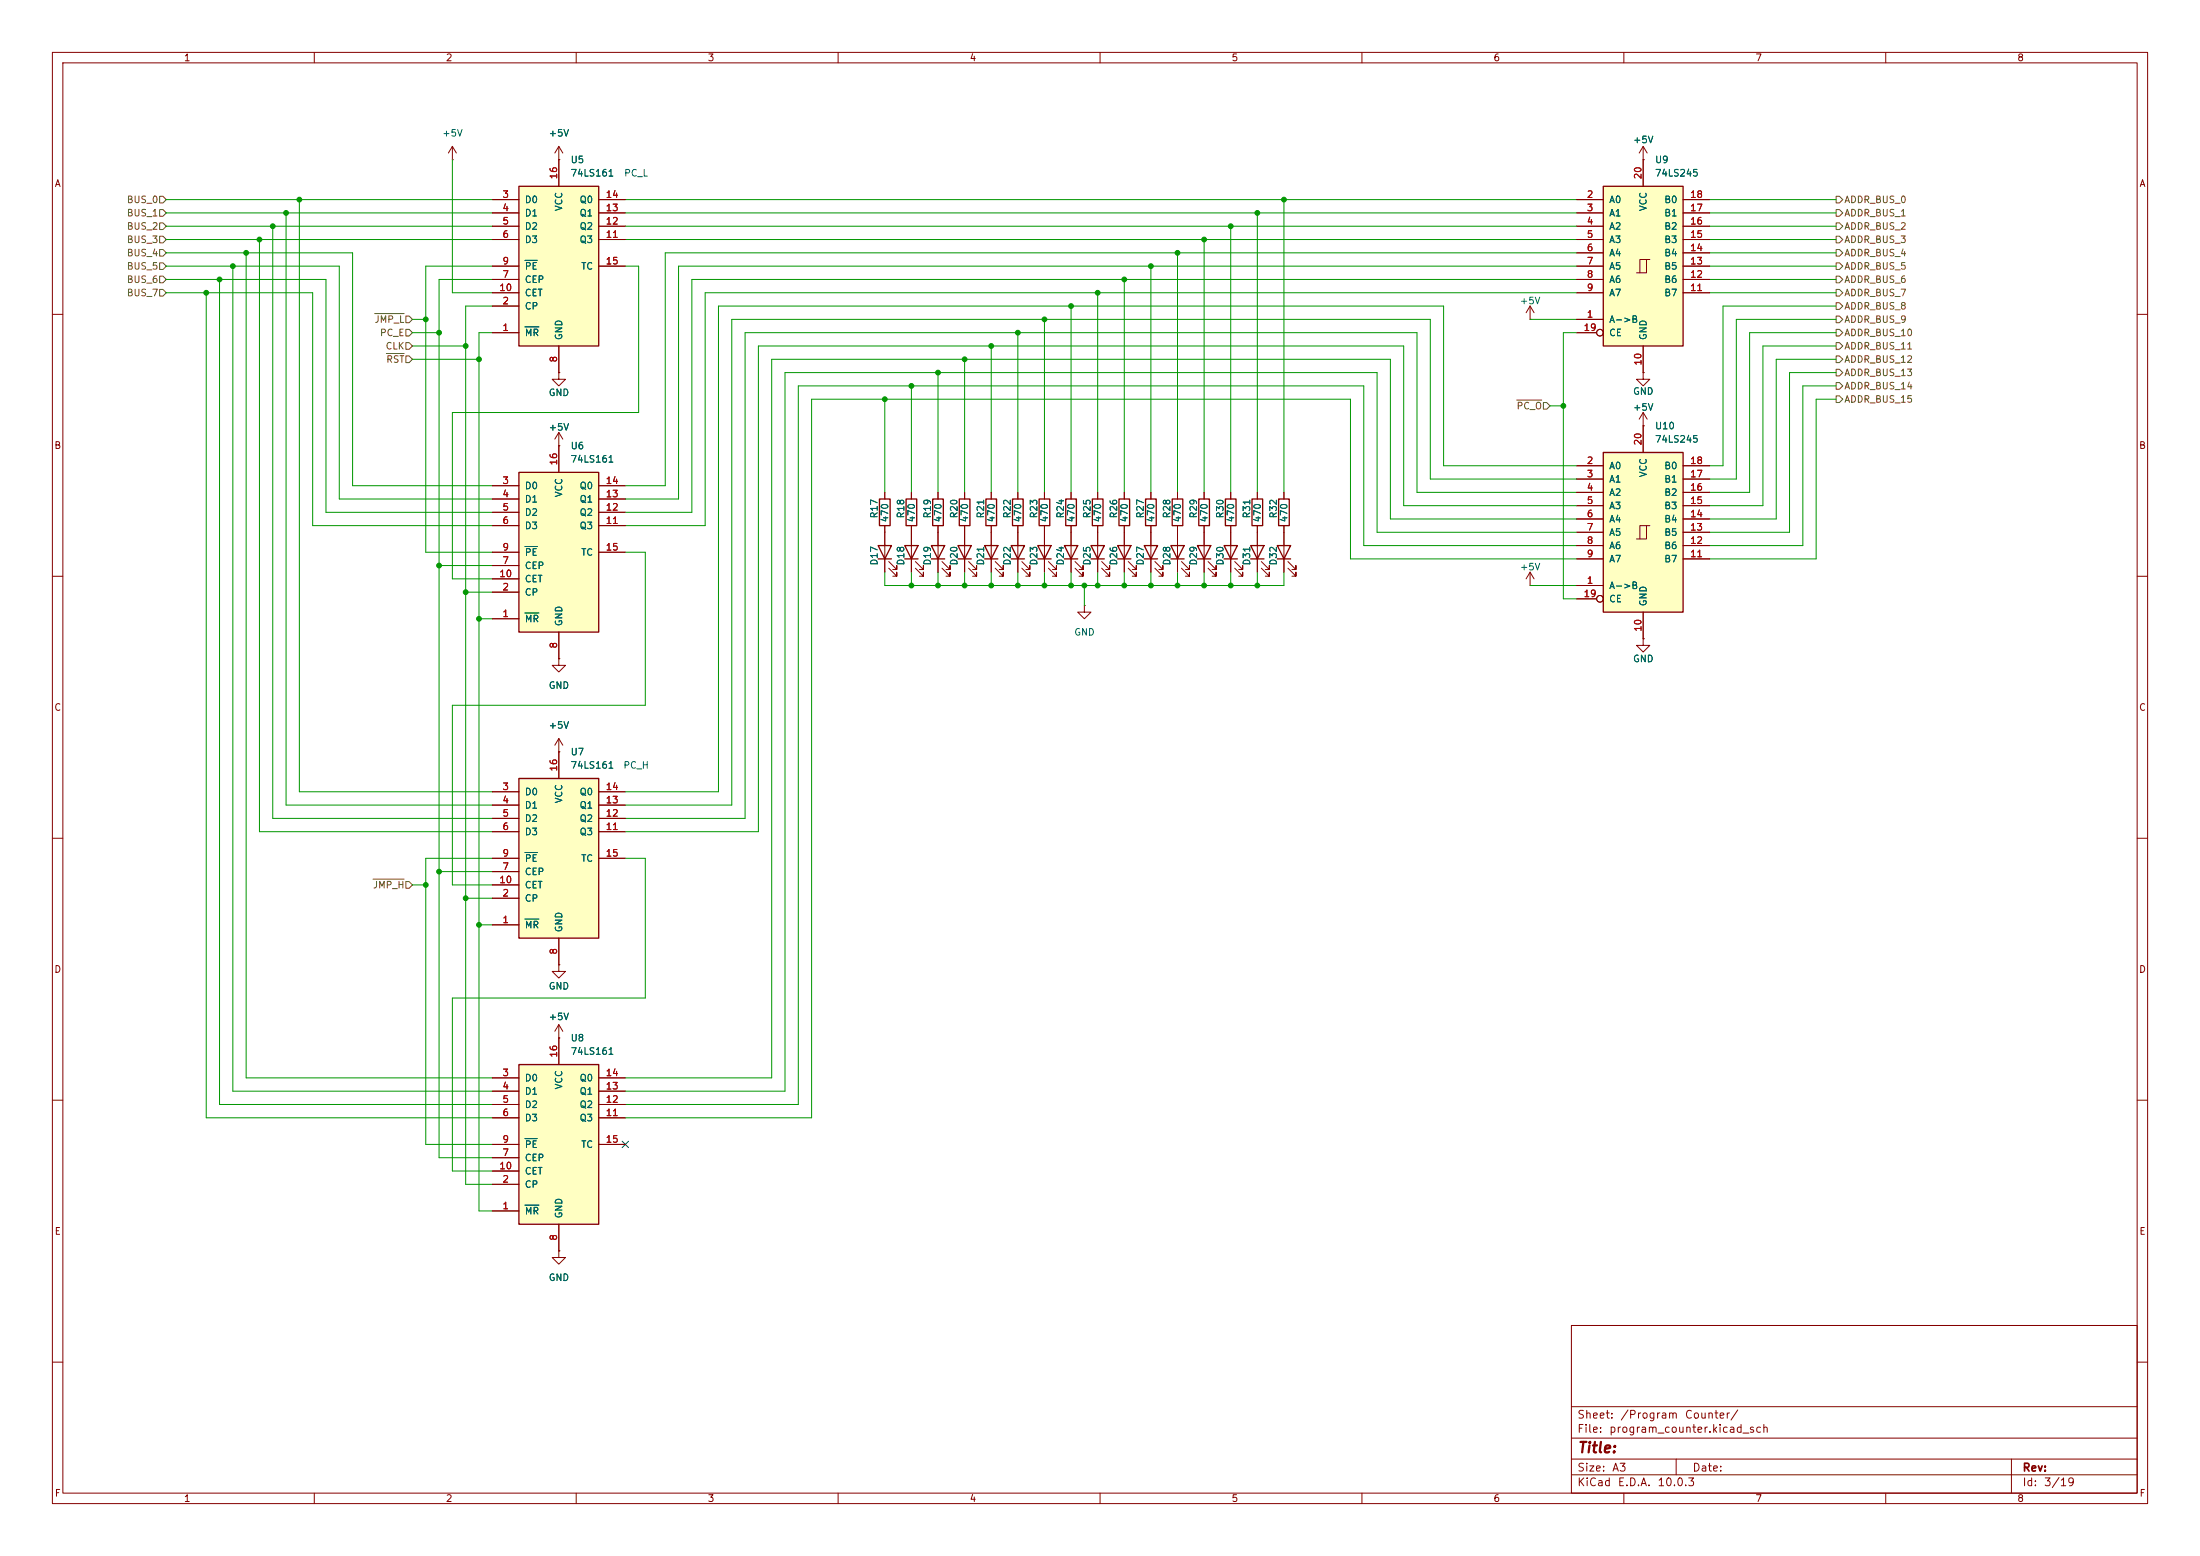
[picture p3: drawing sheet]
<svg xmlns="http://www.w3.org/2000/svg" width="420mm" height="297mm" viewBox="0 0 420 297" stroke-linecap="round" stroke-linejoin="round" font-family="sans-serif">
<g fill="none" stroke="#840000" stroke-width=".19">
<path d="M10 10h400v277h-400zM12 12h396v273h-396zM60 10v2M110 10v2M160 10v2M210 10v2M260 10v2M310 10v2M360 10v2M10 60h2M408 60h2M219.7 94v1.3"/>
<path d="M10 110h2M189.2 101.6v7.6M190 108.5l1.5 1.5v-.8v.8h-.7M190 107.2l1.5 1.5v-.7v.7h-.7M194.3 101.6v7.6M195.1 108.5l1.5 1.5v-.8v.8h-.8M195.1 107.2l1.5 1.5v-.7v.7h-.8M199.4 101.6v7.6M200.2 108.5l1.5 1.5v-.8v.8h-.8M200.2 107.2l1.5 1.5v-.7v.7h-.8M219.7 100.3v1.3M408 110h2"/>
<path d="M10 160h2M408 160h2M10 210h2M408 210h2M300 253h108v32h-108zM10 260h2M300 278.5h108M300 274.5h108M300 268.5h108M320 278.5v3M384 278.5v6.5M408 260h2"/>
<path d="M60 285v2M110 285v2M160 285v2M210 285v2M260 285v2M300 281.5h108M310 285v2M360 285v2"/>
</g>
<path d="M218.7 95.3h2v5h-2zM188 104.1h2.5l-1.3 2.6zM188 106.7h2.5M193 104.1h2.6l-1.3 2.6zM193 106.7h2.6M198.1 104.1h2.6l-1.3 2.6zM198.1 106.7h2.6" fill="none" stroke="#840000" stroke-width=".25"/>
<path d="M306.1 35.6h15.2v30.4h-15.2z" fill="#ffffc2"/>
<g fill="none" stroke="#840000" stroke-width=".19">
<path d="M86.4 30.5h.1M86.4 27.9l-.8 1.3M86.4 27.9l.7 1.3M86.4 27.9v2.6M106.7 30.5h.1M106.7 27.9l-.8 1.3M106.7 27.9l.7 1.3M106.7 27.9v2.6M301 38.1h5.1M313.7 30.5v5.1M321.3 38.1h5.1M292.1 58.4l-.8 1.3"/>
<path d="M292.1 58.4l.8 1.3M292.1 58.4v2.6M301 40.6h5.1M301 43.2h5.1M301 45.7h5.1M301 48.3h5.1M301 50.8h5.1M301 53.3h5.1M301 55.9h5.1M314.3 49.5h-1.2v2.6M315 49.5h-.7v2.6h-1.9M321.3 40.6h5.1"/>
<path d="M321.3 43.2h5.1M321.3 45.7h5.1M321.3 48.3h5.1M321.3 50.8h5.1M321.3 53.3h5.1M321.3 55.9h5.1M106.7 71.1v1.3h1.2l-1.2 1.3-1.3-1.3h1.3M106.7 71.1h.1M292.1 61h.1M301 61h5.1M301 63.5h3.8M313.7 66v5.1"/>
<path d="M234.9 94v1.3M240 94v1.3M245.1 94v1.3M207 115.6v1.2h1.3l-1.3 1.3-1.3-1.3h1.3M207 115.6h.1M234.9 100.3v8.9M235.7 108.5l1.5 1.5v-.8v.8h-.7M235.7 107.2l1.5 1.5v-.7v.7h-.7M240 100.3v8.9M240.8 108.5l1.5 1.5v-.8v.8h-.7M240.8 107.2l1.5 1.5v-.7v.7h-.7M245.1 100.3v8.9"/>
<path d="M245.9 108.5l1.5 1.5v-.8v.8h-.8M245.9 107.2l1.5 1.5v-.7v.7h-.8"/>
<circle cx="305.4" cy="63.5" r=".63"/>
</g>
<path d="M306.1 35.6h15.2v30.4h-15.2zM233.9 95.3h2.1v5h-2.1zM239 95.3h2v5h-2zM244.1 95.3h2v5h-2zM233.7 104.1h2.5l-1.3 2.6zM233.7 106.7h2.5M238.8 104.1h2.5l-1.3 2.6zM238.8 106.7h2.5M243.8 104.1h2.6l-1.3 2.6zM243.8 106.7h2.6" fill="none" stroke="#840000" stroke-width=".25"/>
<path d="M99.1 35.6h15.2v30.4h-15.2z" fill="#ffffc2"/>
<path d="M99.1 35.6h15.2v30.4h-15.2zM167.9 95.3h2v5h-2z" fill="none" stroke="#840000" stroke-width=".25"/>
<g fill="none" stroke="#840000" stroke-width=".19">
<path d="M94 38.1h5.1M106.7 30.5v5.1M114.3 38.1h5.1M94 58.4h5.1M94 40.6h5.1M94 43.2h5.1M94 45.7h5.1M94 53.3h5.1M94 50.8h5.1M94 55.9h5.1M114.3 40.6h5.1M114.3 43.2h5.1"/>
<path d="M114.3 45.7h5.1M114.3 50.8h5.1M94 63.5h5.1M106.7 66v5.1M106.7 85.1h.1M106.7 82.6v2.5M106.7 82.6l-.8 1.2M106.7 82.6l.7 1.2M168.9 94v1.3M168.9 100.3v1.3M292.1 111.8h.1M292.1 109.2l-.8 1.3"/>
<path d="M292.1 109.2l.8 1.3M292.1 109.2v2.6M313.7 121.9v1.3h1.3l-1.3 1.3-1.3-1.3h1.3M313.7 121.9h.1M106.7 143.5h.1M106.7 141v2.5M106.7 141l-.8 1.2M106.7 141l.7 1.2"/>
</g>
<path d="M100.2 49.7h2.4M100.2 62.4h2.7" fill="none" stroke="#006464" stroke-width=".19"/>
<path d="M306.1 86.4h15.2v30.4h-15.2z" fill="#ffffc2"/>
<g fill="none" stroke="#840000" stroke-width=".19">
<path d="M313.7 30.5h.1M313.7 27.9v2.6M313.7 27.9l-.8 1.3M313.7 27.9l.8 1.3M301 88.9h5.1M301 91.4h5.1M301 94h5.1M301 96.5h5.1M301 99.1h5.1M313.7 81.3v5.1M321.3 88.9h5.1M321.3 91.4h5.1"/>
<path d="M321.3 94h5.1M321.3 96.5h5.1M321.3 99.1h5.1M168.9 101.6v7.6M169.7 108.5l1.5 1.5v-.8v.8h-.8M169.7 107.2l1.5 1.5v-.7v.7h-.8M301 111.8h5.1M301 101.6h5.1M301 104.1h5.1M301 106.7h5.1M301 114.3h3.8M313.7 116.8v5.1"/>
<path d="M314.3 100.3h-1.2v2.6M315 100.3h-.7v2.6h-1.9M321.3 101.6h5.1M321.3 104.1h5.1M321.3 106.7h5.1M106.7 125.7v1.3h1.2l-1.2 1.3-1.3-1.3h1.3M106.7 125.7h.1"/>
<circle cx="305.4" cy="114.3" r=".63"/>
</g>
<path d="M306.1 86.4h15.2v30.4h-15.2zM167.6 104.1h2.6l-1.3 2.6zM167.6 106.7h2.6" fill="none" stroke="#840000" stroke-width=".25"/>
<path d="M99.1 148.6h15.2v30.5h-15.2z" fill="#ffffc2"/>
<path d="M99.1 148.6h15.2v30.5h-15.2z" fill="none" stroke="#840000" stroke-width=".25"/>
<g fill="none" stroke="#840000" stroke-width=".19">
<path d="M94 151.1h5.1M94 153.7h5.1M94 156.2h5.1M94 158.8h5.1M106.7 143.5v5.1M114.3 151.1h5.1M114.3 153.7h5.1M114.3 156.2h5.1M114.3 158.8h5.1M94 176.5h5.1M94 171.5h5.1M94 166.4h5.1"/>
<path d="M94 163.8h5.1M94 168.9h5.1M106.7 179.1v5.1M114.3 163.8h5.1"/>
</g>
<path d="M100.2 175.4h2.7M100.2 162.7h2.4" fill="none" stroke="#006464" stroke-width=".19"/>
<path d="M99.1 90.2h15.2v30.5h-15.2z" fill="#ffffc2"/>
<path d="M99.1 90.2h15.2v30.5h-15.2z" fill="none" stroke="#840000" stroke-width=".25"/>
<g fill="none" stroke="#840000" stroke-width=".19">
<path d="M94 92.7h5.1M94 95.3h5.1M94 97.8h5.1M106.7 85.1v5.1M114.3 92.7h5.1M114.3 95.3h5.1M114.3 97.8h5.1M94 118.1h5.1M94 113h5.1M94 100.3h5.1M94 108h5.1M94 105.4h5.1"/>
<path d="M94 110.5h5.1M114.3 100.3h5.1M114.3 105.4h5.1M106.7 120.7v5M106.7 184.2v1.2h1.2l-1.2 1.3-1.3-1.3h1.3M106.7 184.2h.1"/>
</g>
<path d="M100.2 117h2.7M100.2 104.3h2.4" fill="none" stroke="#006464" stroke-width=".19"/>
<path d="M99.1 203.2h15.2v30.5h-15.2z" fill="#ffffc2"/>
<g fill="none" stroke="#840000" stroke-width=".25">
<path d="M173 95.3h2v5h-2zM178.1 95.3h2v5h-2zM183.1 95.3h2.1v5h-2.1zM188.2 95.3h2v5h-2zM193.3 95.3h2v5h-2zM198.4 95.3h2v5h-2zM203.5 95.3h2v5h-2zM208.5 95.3h2.1v5h-2.1zM213.6 95.3h2v5h-2zM223.8 95.3h2v5h-2zM228.9 95.3h2v5h-2zM172.7 104.1h2.6l-1.3 2.6z"/>
<path d="M172.7 106.7h2.6M177.8 104.1h2.5l-1.2 2.6zM177.8 106.7h2.5M182.9 104.1h2.5l-1.3 2.6zM182.9 106.7h2.5M203.2 104.1h2.5l-1.2 2.6zM203.2 106.7h2.5M208.3 104.1h2.5l-1.3 2.6zM208.3 106.7h2.5M213.4 104.1h2.5l-1.3 2.6zM213.4 106.7h2.5M218.4 104.1h2.6l-1.3 2.6z"/>
<path d="M218.4 106.7h2.6M223.5 104.1h2.6l-1.3 2.6zM223.5 106.7h2.6M228.6 104.1h2.5l-1.2 2.6zM228.6 106.7h2.5M99.1 203.2h15.2v30.5h-15.2z"/>
</g>
<g fill="none" stroke="#840000" stroke-width=".19">
<path d="M94 38.1h5.1M106.7 30.5h.1M106.7 30.5v5.1M114.3 38.1h5.1M301 38.1h5.1M313.7 30.5h.1M313.7 30.5v5.1M321.3 38.1h5.1M94 40.6h5.1M94 43.2h5.1M94 45.7h5.1M94 50.8h5.1"/>
<path d="M94 53.3h5.1M94 55.9h5.1M94 58.4h5.1M114.3 40.6h5.1M114.3 43.2h5.1M114.3 45.7h5.1M114.3 50.8h5.1M301 40.6h5.1M301 43.2h5.1M301 45.7h5.1M301 48.3h5.1M301 50.8h5.1"/>
<path d="M301 53.3h5.1M301 55.9h5.1M321.3 40.6h5.1M321.3 43.2h5.1M321.3 45.7h5.1M321.3 48.3h5.1M321.3 50.8h5.1M321.3 53.3h5.1M321.3 55.9h5.1M94 63.5h5.1M106.7 71.1h.1M106.7 66v5.1"/>
<path d="M301 61h5.1M301 63.5h3.8M313.7 71.1v1.3h1.3l-1.3 1.3-1.3-1.3h1.3M313.7 71.1h.1M313.7 78.7l-.8 1.3M313.7 78.7l.8 1.3M313.7 66v5.1M313.7 78.7v7.7M94 92.7h5.1M94 95.3h5.1M94 97.8h5.1M106.7 85.1h.1"/>
<path d="M106.7 85.1v5.1M114.3 92.7h5.1M114.3 95.3h5.1M114.3 97.8h5.1M168.9 94v1.3M174 94v1.3M179.1 94v1.3M184.1 94v1.3M189.2 94v1.3M194.3 94v1.3M199.4 94v1.3M204.5 94v1.3"/>
<path d="M209.5 94v1.3M214.6 94v1.3M219.7 94v1.3M224.8 94v1.3M229.9 94v1.3M234.9 94v1.3M240 94v1.3M245.1 94v1.3M301 88.9h5.1M301 91.4h5.1M301 94h5.1M301 96.5h5.1"/>
<path d="M301 99.1h5.1M313.7 81.3h.1M321.3 88.9h5.1M321.3 91.4h5.1M321.3 94h5.1M321.3 96.5h5.1M321.3 99.1h5.1M94 118.1h5.1M94 113h5.1M94 100.3h5.1M94 108h5.1M94 105.4h5.1"/>
<path d="M94 110.5h5.1M114.3 100.3h5.1M114.3 105.4h5.1M168.9 100.3v3.8M168.9 106.7v2.5M174 100.3v8.9M174.8 108.5l1.5 1.5v-.8v.8h-.8M174.8 107.2l1.5 1.5v-.7v.7h-.8M179.1 100.3v8.9M179.8 108.5l1.6 1.5v-.8v.8h-.8M179.8 107.2l1.6 1.5v-.7v.7h-.8M184.1 100.3v8.9"/>
<path d="M184.9 108.5l1.5 1.5v-.8v.8h-.7M184.9 107.2l1.5 1.5v-.7v.7h-.7M189.2 100.3v3.8M189.2 106.7v2.5M194.3 100.3v3.8M194.3 106.7v2.5M199.4 100.3v3.8M199.4 106.7v2.5M204.5 100.3v8.9M205.2 108.5l1.6 1.5v-.8v.8h-.8M205.2 107.2l1.6 1.5v-.7v.7h-.8M209.5 100.3v8.9"/>
<path d="M210.3 108.5l1.5 1.5v-.8v.8h-.7M210.3 107.2l1.5 1.5v-.7v.7h-.7M214.6 100.3v8.9M215.4 108.5l1.5 1.5v-.8v.8h-.7M215.4 107.2l1.5 1.5v-.7v.7h-.7M219.7 100.3v8.9M220.5 108.5l1.5 1.5v-.8v.8h-.8M220.5 107.2l1.5 1.5v-.7v.7h-.8M224.8 100.3v8.9M225.6 108.5l1.5 1.5v-.8v.8h-.8M225.6 107.2l1.5 1.5v-.7v.7h-.8M229.9 100.3v8.9"/>
<path d="M230.6 108.5l1.6 1.5v-.8v.8h-.8M230.6 107.2l1.6 1.5v-.7v.7h-.8M234.9 100.3v3.8M234.9 106.7v2.5M240 100.3v3.8M240 106.7v2.5M245.1 100.3v3.8M245.1 106.7v2.5M301 111.8h5.1M301 101.6h5.1M301 104.1h5.1M301 106.7h5.1"/>
<path d="M301 114.3h3.8M313.7 116.8v5.1M321.3 101.6h5.1M321.3 104.1h5.1M321.3 106.7h5.1M106.7 125.7h.1M106.7 120.7v5M313.7 121.9h.1M94 151.1h5.1M94 153.7h5.1M94 156.2h5.1M94 158.8h5.1"/>
<path d="M106.7 143.5h.1M106.7 143.5v5.1M114.3 151.1h5.1M114.3 153.7h5.1M114.3 156.2h5.1M114.3 158.8h5.1M94 176.5h5.1M94 171.5h5.1M94 166.4h5.1M94 163.8h5.1M94 168.9h5.1M106.7 179.1v5.1"/>
<path d="M114.3 163.8h5.1M106.7 198.1h.1M106.7 184.2h.1M106.7 195.6v7.6M106.7 195.6l-.8 1.3M106.7 195.6l.7 1.3M94 205.7h5.1M94 208.3h5.1M94 210.8h5.1M94 213.4h5.1M94 218.4h5.1M114.3 205.7h5.1"/>
<path d="M114.3 208.3h5.1M114.3 210.8h5.1M114.3 213.4h5.1M114.3 218.4h5.1M94 231.1h5.1M94 226.1h5.1M94 221h5.1M94 223.5h5.1M106.7 238.8v1.2h1.2l-1.2 1.3-1.3-1.3h1.3M106.7 238.8h.1M106.7 233.7v5.1"/>
<circle cx="305.4" cy="63.5" r=".63"/>
<circle cx="305.4" cy="114.3" r=".63"/>
</g>
<path d="M100.2 49.7h2.4M100.2 62.4h2.7M100.2 117h2.7M100.2 104.3h2.4M100.2 175.4h2.7M100.2 162.7h2.4M100.2 217.3h2.4M100.2 230h2.7" fill="none" stroke="#006464" stroke-width=".19"/>
<g fill="none" stroke="#725600" stroke-width=".19">
<path d="M30.5 37.5h.6l.6 .6-.6 .6h-.6zM350.5 37.5h.7l.6 .6-.6 .6h-.7zM30.5 55.2h.6l.6 .7-.6 .6h-.6zM30.5 50.2h.6l.6 .6-.6 .6h-.6zM30.5 52.7h.6l.6 .6-.6 .7h-.6zM30.5 42.5h.6l.6 .7-.6 .6h-.6zM30.5 45.1h.6l.6 .6-.6 .7h-.6zM30.5 47.6h.6l.6 .7-.6 .6h-.6zM30.5 40h.6l.6 .6-.6 .7h-.6zM71.5 59.9h5.7M350.5 55.2h.7l.6 .7-.6 .6h-.7zM350.5 52.7h.7l.6 .6-.6 .7h-.7z"/>
<path d="M350.5 57.8h.7l.6 .6-.6 .7h-.7zM350.5 47.6h.7l.6 .7-.6 .6h-.7zM350.5 42.5h.7l.6 .7-.6 .6h-.7zM350.5 50.2h.7l.6 .6-.6 .6h-.7zM350.5 45.1h.7l.6 .6-.6 .7h-.7zM350.5 40h.7l.6 .6-.6 .7h-.7zM73.8 67.5h3.4M77.5 62.9h.6l.6 .6-.6 .6h-.6zM77.5 65.4h.6l.6 .6-.6 .7h-.6zM77.5 67.9h.6l.6 .7-.6 .6h-.6zM77.5 60.3h.6l.6 .7-.6 .6h-.6zM289.5 76.4h4.8"/>
<path d="M294.6 76.8h.7l.6 .7-.6 .6h-.7zM350.5 70.5h.7l.6 .6-.6 .7h-.7zM350.5 67.9h.7l.6 .7-.6 .6h-.7zM350.5 62.9h.7l.6 .6-.6 .6h-.7zM350.5 60.3h.7l.6 .7-.6 .6h-.7zM350.5 65.4h.7l.6 .6-.6 .7h-.7zM350.5 73h.7l.6 .7-.6 .6h-.7zM350.5 75.6h.7l.6 .6-.6 .6h-.7zM71.2 167.8h6M77.5 168.3h.6l.6 .6-.6 .6h-.6z"/>
</g>
<g fill="none" stroke="#009600" stroke-width=".19">
<path d="M31.7 38.1h62.3M57.1 38.1v113h36.9M86.4 30.5v25.4h7.6M119.4 38.1h181.6M245.1 38.1v55.9M326.4 38.1h24.1M31.7 48.3h35.6v44.4h26.7M31.7 53.3h30.5v44.5h31.8M31.7 55.9h28v44.4h34.3M31.7 45.7h62.3M31.7 43.2h62.3M31.7 50.8h33.1v44.5h29.2"/>
<path d="M31.7 40.6h62.3M39.4 55.9v157.5h54.6M41.9 53.3v157.5h52.1M44.4 50.8v157.5h49.6M47 48.3v157.4h47M49.5 45.7v113.1h44.5M52.1 43.2v113h41.9M54.6 40.6v113.1h39.4M94 50.8h-12.7v54.6h12.7M94 53.3h-10.2v167.7h10.2M94 58.4h-5.1v167.7h5.1M119.4 45.7h181.6"/>
<path d="M119.4 43.2h181.6M119.4 50.8h2.5v27.9h-35.5v31.8h7.6M119.4 40.6h181.6M204.5 58.4v35.6M209.5 55.9v38.1M214.6 53.3v40.7M219.7 50.8v43.2M224.8 48.3v45.7M229.9 45.7v48.3M234.9 43.2v50.8M240 40.6v53.4M301 48.3h-174v44.4h-7.6"/>
<path d="M301 53.3h-168.9v44.5h-12.7M301 55.9h-166.4v44.4h-15.2M301 50.8h-171.5v44.5h-10.1M326.4 48.3h24.1M326.4 53.3h24.1M326.4 55.9h24.1M326.4 45.7h24.1M326.4 43.2h24.1M326.4 50.8h24.1M326.4 40.6h24.1M350.5 58.4h-21.6v30.5h-2.5M78.7 61h2.6"/>
<path d="M78.7 68.6h12.7M78.7 63.5h5.1M78.7 66h10.2M94 63.5h-2.6v167.6h2.6M168.9 76.2v17.8M174 73.7v20.3M179.1 71.1v22.9M184.1 68.6v25.4M189.2 66v28M194.3 63.5v30.5M199.4 61v33M292.1 61h8.9"/>
<path d="M295.9 77.5h2.5M301 63.5h-2.6v50.8h2.6M350.5 61h-19v30.4h-5.1M350.5 66h-14v30.5h-10.1M350.5 68.6h-11.4v30.5h-12.7M350.5 63.5h-16.5v30.5h-7.6M350.5 71.1h-8.9v30.5h-15.2M350.5 73.7h-6.3v30.4h-17.8M350.5 76.2h-3.8v30.5h-20.3M301 88.9h-25.4v-30.5h-138.4v92.7h-17.8M301 96.5h-33v-30.5h-123.2v92.8h-25.4M301 91.4h-28v-30.4h-133.3v92.7h-20.3"/>
<path d="M301 94h-30.5v-30.5h-128.3v92.7h-22.8M301 99.1h-35.6v-30.5h-118.1v137.1h-27.9M83.8 108h10.2M88.9 113h5.1M91.4 118.1h2.6M119.4 105.4h3.8v29.2h-36.8v34.3h7.6M168.9 109.2v2.6h76.2v-2.6M174 109.2v2.6M179.1 109.2v2.6M184.1 109.2v2.6M189.2 109.2v2.6M194.3 109.2v2.6"/>
<path d="M199.4 109.2v2.6M204.5 109.2v2.6M207 111.8v3.8M209.5 109.2v2.6M214.6 109.2v2.6M219.7 109.2v2.6M224.8 109.2v2.6M229.9 109.2v2.6M234.9 109.2v2.6M240 109.2v2.6M292.1 111.8h8.9M301 101.6h-38.1v-30.5h-113v137.2h-30.5"/>
<path d="M301 104.1h-40.7v-30.4h-107.9v137.1h-33M301 106.7h-43.2v-30.5h-102.9v137.2h-35.5M78.7 168.9h2.6M83.8 166.4h10.2M88.9 171.5h5.1M91.4 176.5h2.6M94 163.8h-12.7v54.6h12.7M119.4 163.8h3.8v26.7h-36.8v33h7.6"/>
</g>
<path d="M118.8 217.8l1.2 1.2M120 217.8l-1.2 1.2" fill="none" stroke="#000084" stroke-width=".19"/>
<g fill="#009600" stroke="#009600" stroke-width=".19">
<circle cx="204.5" cy="58.4" r=".46"/>
<circle cx="209.5" cy="55.9" r=".46"/>
<circle cx="199.4" cy="61" r=".46"/>
<circle cx="298.4" cy="77.5" r=".46"/>
<circle cx="229.9" cy="111.8" r=".46"/>
<circle cx="224.8" cy="111.8" r=".46"/>
<circle cx="234.9" cy="111.8" r=".46"/>
<circle cx="174" cy="111.8" r=".46"/>
<circle cx="179.1" cy="111.8" r=".46"/>
<circle cx="189.2" cy="111.8" r=".46"/>
<circle cx="194.3" cy="111.8" r=".46"/>
<circle cx="204.5" cy="111.8" r=".46"/>
<circle cx="209.5" cy="111.8" r=".46"/>
<circle cx="207" cy="111.8" r=".46"/>
<circle cx="199.4" cy="111.8" r=".46"/>
<circle cx="240" cy="111.8" r=".46"/>
<circle cx="184.1" cy="111.8" r=".46"/>
<circle cx="219.7" cy="111.8" r=".46"/>
<circle cx="214.6" cy="111.8" r=".46"/>
<circle cx="229.9" cy="45.7" r=".46"/>
<circle cx="214.6" cy="53.3" r=".46"/>
<circle cx="224.8" cy="48.3" r=".46"/>
<circle cx="219.7" cy="50.8" r=".46"/>
<circle cx="245.1" cy="38.1" r=".46"/>
<circle cx="240" cy="40.6" r=".46"/>
<circle cx="234.9" cy="43.2" r=".46"/>
<circle cx="189.2" cy="66" r=".46"/>
<circle cx="184.1" cy="68.6" r=".46"/>
<circle cx="194.3" cy="63.5" r=".46"/>
<circle cx="174" cy="73.7" r=".46"/>
<circle cx="179.1" cy="71.1" r=".46"/>
<circle cx="168.9" cy="76.2" r=".46"/>
<circle cx="83.8" cy="108" r=".46"/>
<circle cx="88.9" cy="113" r=".46"/>
<circle cx="88.9" cy="66" r=".46"/>
<circle cx="83.8" cy="63.5" r=".46"/>
<circle cx="91.4" cy="118.1" r=".46"/>
<circle cx="91.4" cy="68.6" r=".46"/>
<circle cx="88.9" cy="171.5" r=".46"/>
<circle cx="81.3" cy="168.9" r=".46"/>
<circle cx="83.8" cy="166.4" r=".46"/>
<circle cx="91.4" cy="176.5" r=".46"/>
<circle cx="39.4" cy="55.9" r=".46"/>
<circle cx="41.9" cy="53.3" r=".46"/>
<circle cx="44.4" cy="50.8" r=".46"/>
<circle cx="57.1" cy="38.1" r=".46"/>
<circle cx="47" cy="48.3" r=".46"/>
<circle cx="49.5" cy="45.7" r=".46"/>
<circle cx="81.3" cy="61" r=".46"/>
<circle cx="52.1" cy="43.2" r=".46"/>
<circle cx="54.6" cy="40.6" r=".46"/>
</g>
<text font-size="2" fill="#840000" x="301" y="277.8">Title:</text>
<g font-size="1.5" fill="#840000">
<text x="301" y="273.8">File:</text>
<text x="301" y="271.1">Sheet:</text>
<text x="307.1" y="273.8">program_counter.kicad_sch</text>
<text x="309.2" y="271.1">/Program</text>
<text x="321.5" y="271.1">Counter/</text>
<text x="301" y="281.2">Size:</text>
<text x="307.6" y="281.2">A3</text>
<text x="323" y="281.2">Date:</text>
<text x="386" y="281.2">Rev:</text>
<text x="301" y="284">KiCad</text>
<text x="308.7" y="284">E.D.A.</text>
<text x="316.3" y="284">10.0.3</text>
<text x="386" y="284">Id:</text>
<text x="390.1" y="284">3/19</text>
</g>
<g font-size="1.3" fill="#840000">
<text x="35" y="12">1</text>
<text x="85" y="12">2</text>
<text x="135" y="12">3</text>
<text x="185" y="12">4</text>
<text x="235" y="12">5</text>
<text x="285" y="12">6</text>
<text x="335" y="12">7</text>
<text x="385" y="12">8</text>
<text x="10.3" y="36">A</text>
<text x="408.3" y="36">A</text>
<text x="10.3" y="86">B</text>
<text x="408.2" y="86">B</text>
<text x="10.3" y="136">C</text>
<text x="408.2" y="136">C</text>
<text x="10.3" y="186">D</text>
<text x="408.2" y="186">D</text>
<text x="10.3" y="236">E</text>
<text x="408.3" y="236">E</text>
<text x="10.3" y="286">F</text>
<text x="35" y="287">1</text>
<text x="85" y="287">2</text>
<text x="135" y="287">3</text>
<text x="185" y="287">4</text>
<text x="235" y="287">5</text>
<text x="285" y="287">6</text>
<text x="335" y="287">7</text>
<text x="385" y="287">8</text>
<text x="408.3" y="286">F</text>
</g>
<g font-size="1.3" fill="#006464">
<text x="84.3" y="26.4">+5V</text>
<text x="104.6" y="26.4">+5V</text>
<text x="311.7" y="27.6">+5V</text>
<text x="108.8" y="34">74LS161</text>
<text x="108.8" y="31.5">U5</text>
<text x="315.8" y="34">74LS245</text>
<text x="315.8" y="31.5">U9</text>
<text x="100.1" y="39.1">D0</text>
<text x="100.1" y="41.6">D1</text>
<text x="107.7" y="40.4" transform="rotate(-90 107.7 40.4)">VCC</text>
<text x="110.5" y="41.6">Q1</text>
<text x="110.5" y="39.1">Q0</text>
<text x="307.1" y="39.1">A0</text>
<text x="307.1" y="41.6">A1</text>
<text x="314.7" y="40.4" transform="rotate(-90 314.7 40.4)">VCC</text>
<text x="317.6" y="41.6">B1</text>
<text x="317.6" y="39.1">B0</text>
<text x="100.1" y="44.2">D2</text>
<text x="100.1" y="46.7">D3</text>
<text x="110.5" y="46.7">Q3</text>
<text x="110.5" y="44.2">Q2</text>
<text x="307.1" y="44.2">A2</text>
<text x="307.1" y="46.7">A3</text>
<text x="317.6" y="46.7">B3</text>
<text x="317.6" y="44.2">B2</text>
<text x="100.1" y="51.8">PE</text>
<text x="110.8" y="51.8">TC</text>
<text x="307.1" y="49.2">A4</text>
<text x="307.1" y="51.8">A5</text>
<text x="317.6" y="51.8">B5</text>
<text x="317.6" y="49.2">B4</text>
<text x="100.1" y="59.4">CP</text>
<text x="100.1" y="54.3">CEP</text>
<text x="100.1" y="56.9">CET</text>
<text x="290.1" y="58.4">+5V</text>
<text x="307.1" y="54.3">A6</text>
<text x="307.1" y="56.9">A7</text>
<text x="317.6" y="56.9">B7</text>
<text x="317.6" y="54.3">B6</text>
<text x="100.1" y="64.5">MR</text>
<text x="107.7" y="65" transform="rotate(-90 107.7 65)">GND</text>
<text x="307.1" y="61.9">A-&gt;B</text>
<text x="307.1" y="64.5">CE</text>
<text x="314.7" y="65" transform="rotate(-90 314.7 65)">GND</text>
<text x="104.6" y="75.9">GND</text>
<text x="311.7" y="75.6">GND</text>
<text x="104.6" y="82.5">+5V</text>
<text x="311.7" y="78.7">+5V</text>
<text x="315.8" y="82.3">U10</text>
<text x="108.8" y="88.6">74LS161</text>
<text x="108.8" y="86.1">U6</text>
<text x="307.1" y="89.9">A0</text>
<text x="315.8" y="84.8">74LS245</text>
<text x="317.6" y="89.9">B0</text>
<text x="100.1" y="93.7">D0</text>
<text x="107.7" y="95" transform="rotate(-90 107.7 95)">VCC</text>
<text x="110.5" y="93.7">Q0</text>
<text x="307.1" y="92.4">A1</text>
<text x="307.1" y="95">A2</text>
<text x="314.7" y="91.2" transform="rotate(-90 314.7 91.2)">VCC</text>
<text x="317.6" y="95">B2</text>
<text x="317.6" y="92.4">B1</text>
<text x="100.1" y="96.2">D1</text>
<text x="100.1" y="98.8">D2</text>
<text x="100.1" y="101.3">D3</text>
<text x="110.5" y="101.3">Q3</text>
<text x="110.5" y="98.8">Q2</text>
<text x="110.5" y="96.2">Q1</text>
<text x="167.8" y="99.1" transform="rotate(-90 167.8 99.1)">R17</text>
<text x="169.9" y="99.8" transform="rotate(-90 169.9 99.8)">470</text>
<text x="172.9" y="99.1" transform="rotate(-90 172.9 99.1)">R18</text>
<text x="175" y="99.8" transform="rotate(-90 175 99.8)">470</text>
<text x="178" y="99.1" transform="rotate(-90 178 99.1)">R19</text>
<text x="180" y="99.8" transform="rotate(-90 180 99.8)">470</text>
<text x="183.1" y="99.1" transform="rotate(-90 183.1 99.1)">R20</text>
<text x="185.1" y="99.8" transform="rotate(-90 185.1 99.8)">470</text>
<text x="188.2" y="99.1" transform="rotate(-90 188.2 99.1)">R21</text>
<text x="190.2" y="99.8" transform="rotate(-90 190.2 99.8)">470</text>
<text x="193.2" y="99.1" transform="rotate(-90 193.2 99.1)">R22</text>
<text x="195.3" y="99.8" transform="rotate(-90 195.3 99.8)">470</text>
<text x="198.3" y="99.1" transform="rotate(-90 198.3 99.1)">R23</text>
<text x="200.4" y="99.8" transform="rotate(-90 200.4 99.8)">470</text>
<text x="203.4" y="99.1" transform="rotate(-90 203.4 99.1)">R24</text>
<text x="205.4" y="99.8" transform="rotate(-90 205.4 99.8)">470</text>
<text x="208.5" y="99.1" transform="rotate(-90 208.5 99.1)">R25</text>
<text x="210.5" y="99.8" transform="rotate(-90 210.5 99.8)">470</text>
<text x="213.6" y="99.1" transform="rotate(-90 213.6 99.1)">R26</text>
<text x="215.6" y="99.8" transform="rotate(-90 215.6 99.8)">470</text>
<text x="218.6" y="99.1" transform="rotate(-90 218.6 99.1)">R27</text>
<text x="220.7" y="99.8" transform="rotate(-90 220.7 99.8)">470</text>
<text x="223.7" y="99.1" transform="rotate(-90 223.7 99.1)">R28</text>
<text x="225.8" y="99.8" transform="rotate(-90 225.8 99.8)">470</text>
<text x="228.8" y="99.1" transform="rotate(-90 228.8 99.1)">R29</text>
<text x="230.8" y="99.8" transform="rotate(-90 230.8 99.8)">470</text>
<text x="233.9" y="99.1" transform="rotate(-90 233.9 99.1)">R30</text>
<text x="235.9" y="99.8" transform="rotate(-90 235.9 99.8)">470</text>
<text x="239" y="99.1" transform="rotate(-90 239 99.1)">R31</text>
<text x="241" y="99.8" transform="rotate(-90 241 99.8)">470</text>
<text x="244" y="99.1" transform="rotate(-90 244 99.1)">R32</text>
<text x="246.1" y="99.8" transform="rotate(-90 246.1 99.8)">470</text>
<text x="307.1" y="97.5">A3</text>
<text x="307.1" y="100">A4</text>
<text x="317.6" y="100">B4</text>
<text x="317.6" y="97.5">B3</text>
<text x="100.1" y="106.4">PE</text>
<text x="110.8" y="106.4">TC</text>
<text x="307.1" y="102.6">A5</text>
<text x="307.1" y="105.1">A6</text>
<text x="307.1" y="107.7">A7</text>
<text x="317.6" y="107.7">B7</text>
<text x="317.6" y="105.1">B6</text>
<text x="317.6" y="102.6">B5</text>
<text x="100.1" y="108.9">CEP</text>
<text x="100.1" y="111.5">CET</text>
<text x="167.8" y="108" transform="rotate(-90 167.8 108)">D17</text>
<text x="172.9" y="108" transform="rotate(-90 172.9 108)">D18</text>
<text x="178" y="108" transform="rotate(-90 178 108)">D19</text>
<text x="183.1" y="108" transform="rotate(-90 183.1 108)">D20</text>
<text x="188.2" y="108" transform="rotate(-90 188.2 108)">D21</text>
<text x="193.2" y="108" transform="rotate(-90 193.2 108)">D22</text>
<text x="198.3" y="108" transform="rotate(-90 198.3 108)">D23</text>
<text x="203.4" y="108" transform="rotate(-90 203.4 108)">D24</text>
<text x="208.5" y="108" transform="rotate(-90 208.5 108)">D25</text>
<text x="213.6" y="108" transform="rotate(-90 213.6 108)">D26</text>
<text x="218.6" y="108" transform="rotate(-90 218.6 108)">D27</text>
<text x="223.7" y="108" transform="rotate(-90 223.7 108)">D28</text>
<text x="228.8" y="108" transform="rotate(-90 228.8 108)">D29</text>
<text x="233.9" y="108" transform="rotate(-90 233.9 108)">D30</text>
<text x="239" y="108" transform="rotate(-90 239 108)">D31</text>
<text x="244" y="108" transform="rotate(-90 244 108)">D32</text>
<text x="290.1" y="109.2">+5V</text>
<text x="307.1" y="112.7">A-&gt;B</text>
<text x="100.1" y="119.1">MR</text>
<text x="100.1" y="114">CP</text>
<text x="107.7" y="119.6" transform="rotate(-90 107.7 119.6)">GND</text>
<text x="307.1" y="115.3">CE</text>
<text x="314.7" y="115.8" transform="rotate(-90 314.7 115.8)">GND</text>
<text x="205" y="121.6">GND</text>
<text x="104.6" y="131.8">GND</text>
<text x="311.7" y="126.7">GND</text>
<text x="104.6" y="139.4">+5V</text>
<text x="108.8" y="147">74LS161</text>
<text x="108.8" y="144.5">U7</text>
<text x="100.1" y="152.1">D0</text>
<text x="100.1" y="154.6">D1</text>
<text x="107.7" y="153.4" transform="rotate(-90 107.7 153.4)">VCC</text>
<text x="110.5" y="154.6">Q1</text>
<text x="110.5" y="152.1">Q0</text>
<text x="100.1" y="157.2">D2</text>
<text x="100.1" y="159.7">D3</text>
<text x="110.5" y="159.7">Q3</text>
<text x="110.5" y="157.2">Q2</text>
<text x="100.1" y="167.3">CEP</text>
<text x="100.1" y="164.8">PE</text>
<text x="110.8" y="164.8">TC</text>
<text x="100.1" y="172.4">CP</text>
<text x="100.1" y="169.9">CET</text>
<text x="100.1" y="177.5">MR</text>
<text x="107.7" y="178.1" transform="rotate(-90 107.7 178.1)">GND</text>
<text x="104.6" y="189.2">GND</text>
<text x="104.6" y="195">+5V</text>
<text x="108.8" y="201.6">74LS161</text>
<text x="108.8" y="199.1">U8</text>
<text x="100.1" y="206.7">D0</text>
<text x="100.1" y="209.3">D1</text>
<text x="107.7" y="208" transform="rotate(-90 107.7 208)">VCC</text>
<text x="110.5" y="209.3">Q1</text>
<text x="110.5" y="206.7">Q0</text>
<text x="100.1" y="211.8">D2</text>
<text x="100.1" y="214.3">D3</text>
<text x="110.5" y="214.3">Q3</text>
<text x="110.5" y="211.8">Q2</text>
<text x="100.1" y="222">CEP</text>
<text x="100.1" y="219.4">PE</text>
<text x="110.8" y="219.4">TC</text>
<text x="100.1" y="227">CP</text>
<text x="100.1" y="224.5">CET</text>
<text x="100.1" y="232.1">MR</text>
<text x="107.7" y="232.7" transform="rotate(-90 107.7 232.7)">GND</text>
<text x="104.6" y="244.8">GND</text>
</g>
<g font-size="1.3" fill="#a90000">
<text x="106.7" y="34.3" transform="rotate(-90 106.7 34.3)">16</text>
<text x="313.7" y="34.3" transform="rotate(-90 313.7 34.3)">20</text>
<text x="95.8" y="38.1">3</text>
<text x="95.8" y="40.6">4</text>
<text x="115.5" y="40.6">13</text>
<text x="115.5" y="38.1">14</text>
<text x="302.8" y="38.1">2</text>
<text x="302.8" y="40.6">3</text>
<text x="322.5" y="40.6">17</text>
<text x="322.5" y="38.1">18</text>
<text x="95.8" y="43.2">5</text>
<text x="95.8" y="45.7">6</text>
<text x="115.5" y="45.7">11</text>
<text x="115.5" y="43.2">12</text>
<text x="302.8" y="43.2">4</text>
<text x="302.8" y="45.7">5</text>
<text x="322.5" y="45.7">15</text>
<text x="322.5" y="43.2">16</text>
<text x="95.8" y="53.3">7</text>
<text x="95.8" y="50.8">9</text>
<text x="115.5" y="50.8">15</text>
<text x="302.8" y="48.2">6</text>
<text x="302.8" y="50.8">7</text>
<text x="302.8" y="53.3">8</text>
<text x="322.5" y="53.3">12</text>
<text x="322.5" y="50.8">13</text>
<text x="322.5" y="48.2">14</text>
<text x="95.2" y="55.9">10</text>
<text x="95.8" y="58.4">2</text>
<text x="302.8" y="55.9">9</text>
<text x="322.5" y="55.9">11</text>
<text x="95.8" y="63.5">1</text>
<text x="302.2" y="63.5">19</text>
<text x="302.8" y="60.9">1</text>
<text x="106.7" y="69.3" transform="rotate(-90 106.7 69.3)">8</text>
<text x="313.7" y="69.9" transform="rotate(-90 313.7 69.9)">10</text>
<text x="106.7" y="88.9" transform="rotate(-90 106.7 88.9)">16</text>
<text x="302.8" y="88.9">2</text>
<text x="313.7" y="85.1" transform="rotate(-90 313.7 85.1)">20</text>
<text x="322.5" y="88.9">18</text>
<text x="95.8" y="92.7">3</text>
<text x="95.8" y="95.2">4</text>
<text x="115.5" y="95.2">13</text>
<text x="115.5" y="92.7">14</text>
<text x="302.8" y="91.4">3</text>
<text x="302.8" y="94">4</text>
<text x="322.5" y="94">16</text>
<text x="322.5" y="91.4">17</text>
<text x="95.8" y="97.8">5</text>
<text x="95.8" y="100.3">6</text>
<text x="115.5" y="100.3">11</text>
<text x="115.5" y="97.8">12</text>
<text x="302.8" y="96.5">5</text>
<text x="302.8" y="99">6</text>
<text x="302.8" y="101.6">7</text>
<text x="322.5" y="101.6">13</text>
<text x="322.5" y="99">14</text>
<text x="322.5" y="96.5">15</text>
<text x="95.8" y="107.9">7</text>
<text x="95.8" y="105.4">9</text>
<text x="115.5" y="105.4">15</text>
<text x="302.8" y="104.1">8</text>
<text x="302.8" y="106.7">9</text>
<text x="322.5" y="106.7">11</text>
<text x="322.5" y="104.1">12</text>
<text x="95.2" y="110.5">10</text>
<text x="95.8" y="113">2</text>
<text x="302.8" y="111.7">1</text>
<text x="95.8" y="118.1">1</text>
<text x="302.2" y="114.3">19</text>
<text x="106.7" y="123.9" transform="rotate(-90 106.7 123.9)">8</text>
<text x="313.7" y="120.7" transform="rotate(-90 313.7 120.7)">10</text>
<text x="106.7" y="147.4" transform="rotate(-90 106.7 147.4)">16</text>
<text x="95.8" y="151.1">3</text>
<text x="95.8" y="153.6">4</text>
<text x="115.5" y="153.6">13</text>
<text x="115.5" y="151.1">14</text>
<text x="95.8" y="156.2">5</text>
<text x="95.8" y="158.7">6</text>
<text x="115.5" y="158.7">11</text>
<text x="115.5" y="156.2">12</text>
<text x="95.8" y="166.3">7</text>
<text x="95.8" y="163.8">9</text>
<text x="115.5" y="163.8">15</text>
<text x="95.2" y="168.9">10</text>
<text x="95.8" y="171.4">2</text>
<text x="95.8" y="176.5">1</text>
<text x="106.7" y="182.3" transform="rotate(-90 106.7 182.3)">8</text>
<text x="106.7" y="202" transform="rotate(-90 106.7 202)">16</text>
<text x="95.8" y="205.7">3</text>
<text x="95.8" y="208.3">4</text>
<text x="115.5" y="208.3">13</text>
<text x="115.5" y="205.7">14</text>
<text x="95.8" y="210.8">5</text>
<text x="95.8" y="213.3">6</text>
<text x="115.5" y="213.3">11</text>
<text x="115.5" y="210.8">12</text>
<text x="95.8" y="221">7</text>
<text x="95.8" y="218.4">9</text>
<text x="115.5" y="218.4">15</text>
<text x="95.2" y="223.5">10</text>
<text x="95.8" y="226">2</text>
<text x="95.8" y="231.1">1</text>
<text x="106.7" y="236.9" transform="rotate(-90 106.7 236.9)">8</text>
</g>
<g font-size="1.3" fill="#0000c2">
<text x="119" y="34">PC_L</text>
<text x="118.9" y="147">PC_H</text>
</g>
<g font-size="1.3" fill="#725600">
<text x="24.1" y="39.1">BUS_0</text>
<text x="24.1" y="41.6">BUS_1</text>
<text x="352" y="39.1">ADDR_BUS_0</text>
<text x="352" y="41.6">ADDR_BUS_1</text>
<text x="24.1" y="44.2">BUS_2</text>
<text x="24.1" y="46.7">BUS_3</text>
<text x="352" y="44.2">ADDR_BUS_2</text>
<text x="352" y="46.7">ADDR_BUS_3</text>
<text x="24.1" y="51.8">BUS_5</text>
<text x="24.1" y="49.2">BUS_4</text>
<text x="352" y="49.2">ADDR_BUS_4</text>
<text x="352" y="51.8">ADDR_BUS_5</text>
<text x="24.1" y="56.9">BUS_7</text>
<text x="24.1" y="54.3">BUS_6</text>
<text x="352" y="56.9">ADDR_BUS_7</text>
<text x="352" y="54.3">ADDR_BUS_6</text>
<text x="352" y="59.4">ADDR_BUS_8</text>
<text x="71.4" y="61.9">JMP_L</text>
<text x="72.4" y="64.5">PC_E</text>
<text x="352" y="64.5">ADDR_BUS_10</text>
<text x="352" y="61.9">ADDR_BUS_9</text>
<text x="73.5" y="67">CLK</text>
<text x="73.6" y="69.6">RST</text>
<text x="352" y="69.6">ADDR_BUS_12</text>
<text x="352" y="67">ADDR_BUS_11</text>
<text x="352" y="72.1">ADDR_BUS_13</text>
<text x="352" y="74.6">ADDR_BUS_14</text>
<text x="352" y="77.2">ADDR_BUS_15</text>
<text x="289.4" y="78.4">PC_O</text>
<text x="71.1" y="169.9">JMP_H</text>
</g>
</svg>
